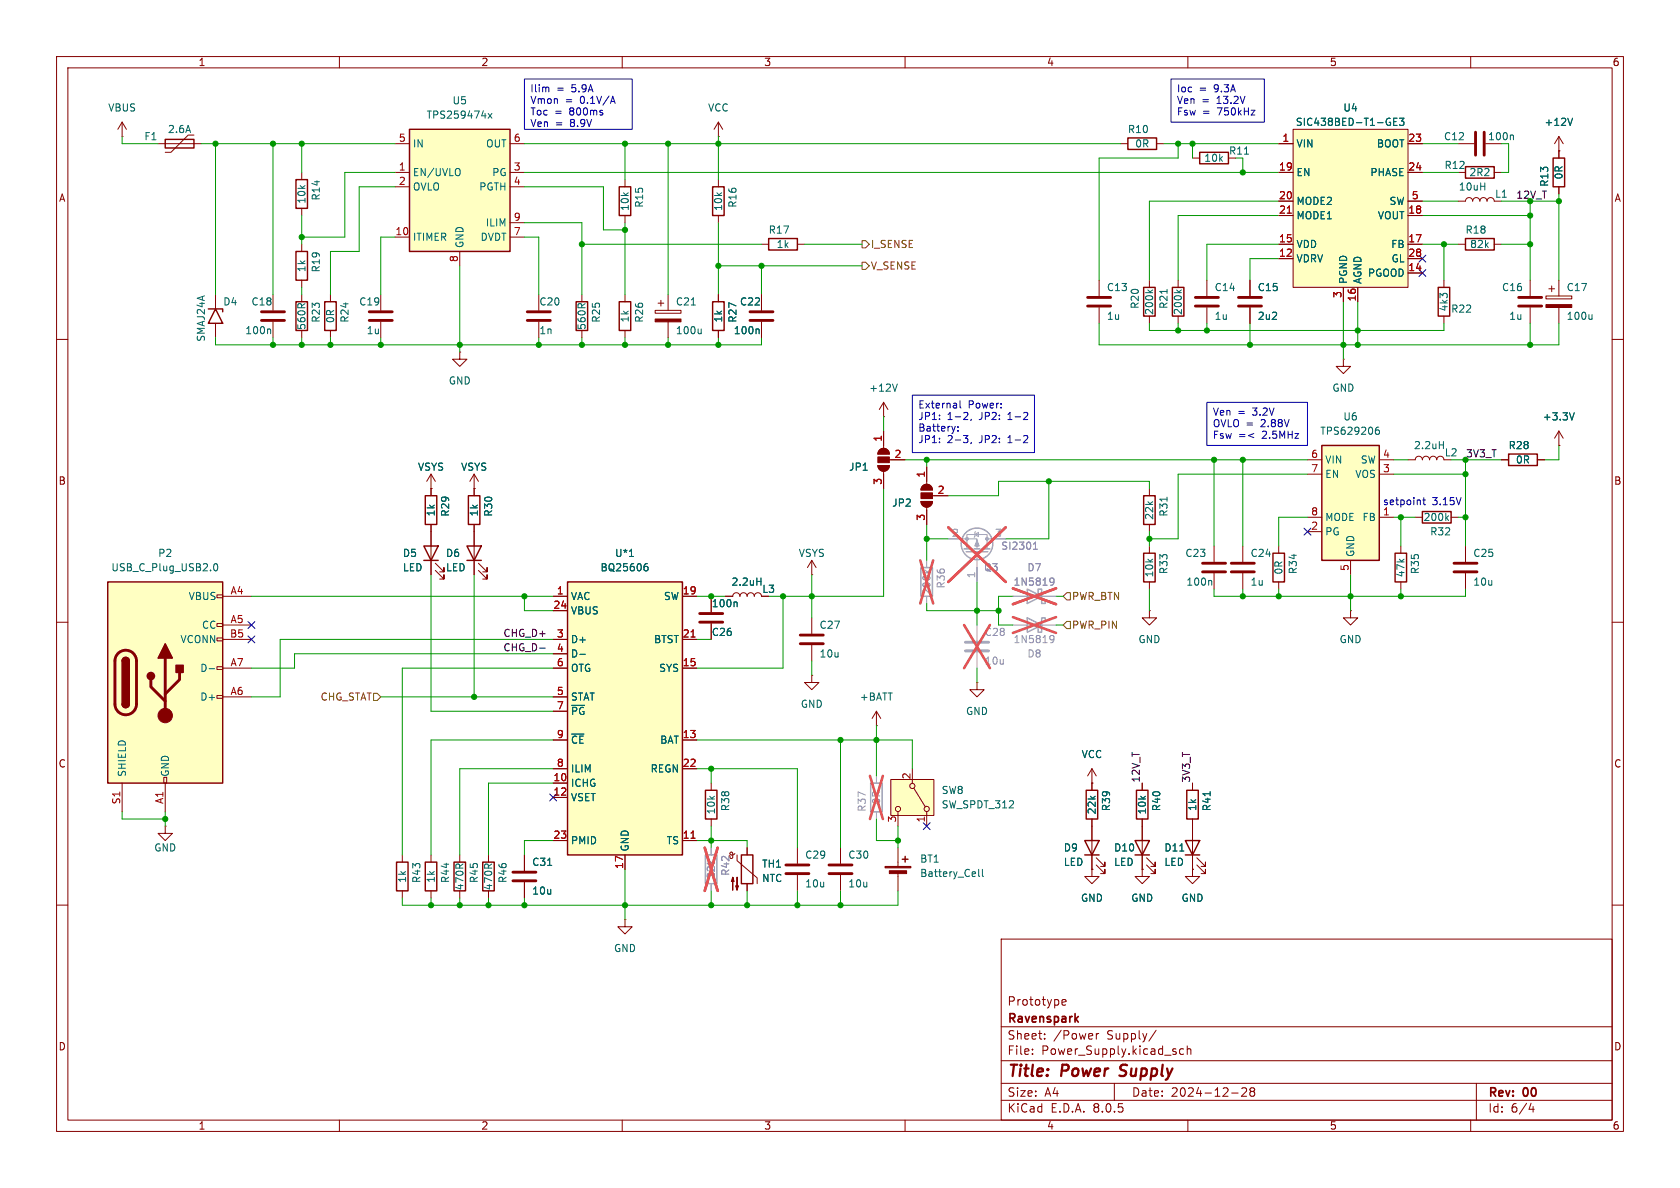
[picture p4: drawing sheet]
<svg xmlns="http://www.w3.org/2000/svg" width="297mm" height="210mm" viewBox="0 0 297 210" stroke-linecap="round" stroke-linejoin="round" font-family="sans-serif">
<g fill="none" stroke="#840000" stroke-width=".18">
<path d="M10 10h277v190h-277zM12 12h273v186h-273zM60 10v2M110 10v2M160 10v2M210 10v2M260 10v2M53.3 30.5v1.3M53.3 36.8v1.3M10 60h2M48.3 52.1v2.8M48.3 56.9v2.8"/>
<path d="M53.3 52.1v1.2M53.3 58.4v1.3M285 60h2M10 110h2M285 110h2M125.7 138.4v1.3M10 160h2M125.7 144.8v1.3M285 160h2M177 166h108v32h-108zM187.7 177.2l.8-.1-.1-.3-.4-.1-.3 .2 .1 .7h.6M60 198v2"/>
<path d="M110 198v2M160 198v2M177 194.5h108M177 191.5h108M177 187.5h108M177 181.5h108M182.5 186.3v.1M182.5 185.5v.1M184.7 183.6v.1M184.7 182.8v.1M193.8 182.7v1M194.2 182.7l-.2 .1-.2 .2"/>
<path d="M197 191.5v3M204.4 182.1l-1.3 2M209.2 185.5l-.4-.1-.3 .3v.4l.2 .2h.5M209.9 185.5l.2-.1 .4 .1v.9M209.9 184.9v1.5M210 198v2M217.7 193.2h1.2M219.5 192.4l.6-.1 .2 .1 .1 .3-.9 1.1h.9M221.2 192.9l-.2-.2 .2-.4 .5 .1 .1 .2-.3 .3M221.2 192.9l-.2 .3v.3l.2 .3 .5-.1 .1-.2-.1-.4-.2-.2M221.2 192.9h.3M260 198v2"/>
<path d="M261 191.5v6.5M270.7 195l-.4 1.1h.9M271 195.6v1"/>
</g>
<path d="M197.9 190.1l.3 .1M198.2 188.4l-.1 .4v.2" fill="none" stroke="#840000" stroke-width=".4"/>
<path d="M190.6 179.7l-.5 .6M190.2 180.1l.4 .6" fill="none" stroke="#840000" stroke-width=".3"/>
<path d="M52.3 31.8h2.1v5h-2.1zM52.3 53.3h2.1v5.1h-2.1zM124.7 139.7h2v5.1h-2z" fill="none" stroke="#840000" stroke-width=".25"/>
<path d="M46.2 55.1h4.1M46.2 56.6h4.1" fill="none" stroke="#840000" stroke-width=".51"/>
<path d="M47.7 58.2l.1 .1v.7" fill="none" stroke="#006464" stroke-width=".18"/>
<path d="M228.6 22.9h20.3v27.9h-20.3z" fill="#ffffc2"/>
<g fill="none" stroke="#840000" stroke-width=".18">
<path d="M210.8 27.9h1.3M226.1 25.4h2.5M226.1 38.1h2.5M226.1 30.5h2.5M226.1 35.6h2.5M228.6 22.9h20.3v27.9h-20.3zM248.9 25.4h2.6M248.9 38.1h2.6M248.9 30.5h2.6M248.9 35.6h2.6M226.1 45.7h2.5M226.1 43.2h2.5"/>
<path d="M237.5 50.8v2.5M240 50.8v2.5M248.9 45.7h2.6M248.9 48.3h2.6M248.9 43.2h2.6M257.8 43.2h1.3M264.2 43.2h1.2M143.5 99.1l-.8 1.2M143.5 99.1v2.5M143.5 99.1l.8 1.2M143.5 101.6h.1"/>
</g>
<path d="M227.6 37.7h.7" fill="none" stroke="#a90000" stroke-width=".18"/>
<path d="M220 27.2h.7M246.4 21.5h.4M247 20.9h-.6v1.3h.6M247.4 20.9h.8l-.4 .5 .3 .1v.5l-.1 .2-.6-.2" fill="none" stroke="#006464" stroke-width=".18"/>
<path d="M212.1 26.9h5.1v2.1h-5.1zM259.1 42.2h5.1v2h-5.1z" fill="none" stroke="#840000" stroke-width=".25"/>
<path d="M233.7 78.7h10.1v20.4h-10.1z" fill="#ffffc2"/>
<path d="M233.7 78.7h10.1v20.4h-10.1zM251.5 90.4h5v2.1h-5z" fill="none" stroke="#840000" stroke-width=".25"/>
<g fill="none" stroke="#840000" stroke-width=".18">
<path d="M270.5 49.5v2.8M270.5 54.4v2.8M273.3 52.3h4.6v.5h-4.6zM273.8 51.1h1M274.3 50.5v1.1M275.6 49.5v2.8M275.6 54.4v2.8M231.1 91.4h2.6M231.1 94h2.6M231.1 83.8h2.6M231.1 81.3h2.6M238.8 99.1v2.5"/>
<path d="M243.8 91.4h2.6M243.8 83.8h2.6M243.8 81.3h2.6M250.2 91.4h1.3M256.5 91.4h1.3"/>
</g>
<path d="M281.4 55.6v.9M281.4 56.3l-.1 .2M243.1 76.2l.3-.2 .3 .1 .2 .1v.3l-.3 .3-.3-.1-.2-.2M243.7 75.5l-.3 .1-.3 .5M255.7 91.5l.4 .5M256.1 91.2l-.5 .5" fill="none" stroke="#006464" stroke-width=".18"/>
<path d="M268.5 54.1h4M268.5 52.6h4" fill="none" stroke="#840000" stroke-width=".51"/>
<path d="M273.3 53.8h4.6v.6h-4.6z" fill="#840000" stroke="#840000" stroke-width=".18"/>
<path d="M72.4 22.9h17.8v21.6h-17.8z" fill="#ffffc2"/>
<path d="M72.4 22.9h17.8v21.6h-17.8zM259.1 29.5h5.1v2h-5.1zM274.6 27.9h2v5.1h-2zM52.3 44.5h2.1v5h-2.1zM254.3 50.8h2v5.1h-2zM202.2 87.6h2v5.1h-2zM202.2 97.8h2v5.1h-2zM225 97.8h2.1v5.1h-2.1zM266.7 80.3h5.1v2h-5.1z" fill="none" stroke="#840000" stroke-width=".25"/>
<g fill="none" stroke="#840000" stroke-width=".18">
<path d="M69.8 30.5h2.6M69.8 33h2.6M69.8 25.4h2.6M90.2 30.5h2.5M90.2 33h2.5M90.2 25.4h2.5M90.2 39.4h2.5M257.8 35.6h1.3a.64 .64 0 0 1 .6-.7 .64 .64 0 0 1 .6 .7 .64 .64 0 0 1 .7-.7 .64 .64 0 0 1 .6 .7 .64 .64 0 0 1 .7-.7 .64 .64 0 0 1 .6 .7 .64 .64 0 0 1 .6-.7 .64 .64 0 0 1 .7 .7M257.8 30.5h1.3M257.8 25.4h2.8M264.2 30.5h1.2M275.6 26.7h.1"/>
<path d="M275.6 24.1v3.8M275.6 33v1.3M275.6 24.1l-.8 1.3M275.6 24.1l.8 1.3M53.3 43.2v1.3M53.3 49.5v1.3M69.8 41.9h2.6M81.3 44.5v2.5M90.2 41.9h2.5M255.3 49.5v1.3M255.3 55.9v1.3M81.3 62.2v1.3h1.2l-1.2 1.3-1.3-1.3h1.3"/>
<path d="M81.3 62.2h.1M275.6 78.7h.1M275.6 76.2v2.5M275.6 76.2l-.8 1.3M275.6 76.2l.8 1.3M203.2 86.4v1.2M203.2 92.7v1.3M203.2 96.5v1.3M214.6 96.5v2.8M219.7 96.5v2.8M226.1 96.5v1.3M248.9 81.3h1.3a.64 .64 0 0 1 .6-.7 .64 .64 0 0 1 .7 .7 .64 .64 0 0 1 .6-.7 .64 .64 0 0 1 .6 .7 .64 .64 0 0 1 .7-.7 .64 .64 0 0 1 .6 .7 .64 .64 0 0 1 .6-.7 .64 .64 0 0 1 .7 .7"/>
<path d="M265.4 81.3h1.3M271.8 81.3h1.2M125.7 105.4v2.8M125.7 110.2v2.8M128.3 105.4h1.2a.64 .64 0 0 1 .7-.6 .64 .64 0 0 1 .6 .6 .64 .64 0 0 1 .6-.6 .64 .64 0 0 1 .7 .6 .64 .64 0 0 1 .6-.6 .64 .64 0 0 1 .6 .6 .64 .64 0 0 1 .7-.6 .64 .64 0 0 1 .6 .6M203.2 102.9v1.2M214.6 101.3v2.8M219.7 101.3v2.8M226.1 102.9v1.2"/>
</g>
<g fill="none" stroke="#006464" stroke-width=".18">
<path d="M81.2 29.9a.9 .9 0 0 1 0 1.1M86.3 20.1l.7 .8M87 20.1l-.7 .8M267.4 23.9l.2 .1v.7M278 20.9l-.4 1.3M254.5 78.7h.7M255.2 78v1.3M278.3 73l-.4 1.2M206.3 87.9v.7M130.1 106.4l.2 .2v.7M133.8 102.8h.7M134.5 102.2v1.2"/>
<path d="M214 102.6l.2 .2v.6"/>
</g>
<path d="M260.9 23.4v4M262.4 23.4v4M212.6 99.6h4.1M217.7 99.6h4M123.7 110h4.1M123.7 108.5h4.1M212.6 101.1h4.1M217.7 101.1h4" fill="none" stroke="#840000" stroke-width=".51"/>
<path d="M19 102.9h20.4v35.5h-20.4z" fill="#ffffc2"/>
<g fill="none" stroke="#840000" stroke-width=".18">
<path d="M21.6 24.1h.1M21.6 21.6v2.5M21.6 21.6l-.8 1.3M21.6 21.6l.8 1.3M27.9 25.4h7.7M34.3 23.9h-1l-3.1 3h-1M127 24.1h.1M127 21.6l-.8 1.3M127 21.6v2.5M127 21.6l.8 1.3M198.1 25.4h1.3M204.5 25.4h1.2"/>
<path d="M38.1 52.1v2.5M38.1 57.2v2.5M58.4 52.1v1.2M58.4 58.4v1.3M67.3 52.1v2.8M67.3 56.9v2.8M203.2 49.5v1.3M203.2 55.9v1.3M208.3 49.5v1.3M208.3 55.9v1.3M213.4 49.5v2.8M213.4 54.4v2.8"/>
<path d="M221 49.5v2.8M221 54.4v2.8M237.5 63.5v1.3h1.3l-1.3 1.2-1.3-1.2h1.3M237.5 63.5h.1M76.2 94v7.6M77 99.6l1.5 1.5v-.8v.8h-.8M247.6 96.5v1.3M259.1 96.5v2.8M38.4 117.9h1v.5h-1zM38.4 112.8h1v.5h-1zM38.4 110.2h1v.5h-1zM38.4 105.2h1v.5h-1z"/>
<path d="M39.4 105.4h5M39.4 110.5h5M39.4 118.1h5M39.4 113h5M77 100.8l1.5 1.6v-.8v.8h-.8M143.5 119.4v1.3h1.3l-1.3 1.2-1.3-1.2h1.3M143.5 119.4h.1M143.5 109.2v2.8M143.5 114v2.8M247.6 102.9v1.2M259.1 101.3v2.8M21.6 138.4v5.1"/>
<path d="M29 137.4h.5v1h-.5zM29.2 138.4v5.1M38.4 122.9h1v.5h-1zM39.4 123.2h5M29.2 146.1v1.2h-1.3l1.3 1.3 1.3-1.3h-1.3M29.2 146.1h.1M71.1 151.1v1.3M71.1 157.5v1.3M76.2 151.1v1.3M76.2 157.5v1.3M81.3 151.1v1.3M81.3 157.5v1.3"/>
<path d="M86.4 151.1v1.3M86.4 157.5v1.3M92.7 151.1v2.8M92.7 156v2.8M110.5 162.6v1.2h1.3l-1.3 1.3-1.3-1.3h1.3M110.5 162.6h.1"/>
</g>
<g fill="none" stroke="#840000" stroke-width=".25">
<path d="M29.2 24.6h5.1v1.6h-5.1zM199.4 24.4h5.1v2h-5.1zM36.8 54.6h2.6v.5M38.1 54.6l1.3 2.6h-2.6zM57.4 53.3h2v5.1h-2zM202.2 50.8h2v5.1h-2zM207.3 50.8h2v5.1h-2zM74.9 96.5h2.6l-1.3 2.6zM74.9 99.1h2.6M246.6 97.8h2.1v5.1h-2.1zM19 102.9h20.4v35.5h-20.4zM21.6 116.8a.64 .64 0 0 1 .6-.6 .64 .64 0 0 1 .7 .6"/>
<path d="M21.6 124.5a.64 .64 0 0 0 .6 .6 .64 .64 0 0 0 .7-.6M70.1 152.4h2v5.1h-2zM75.2 152.4h2v5.1h-2zM80.3 152.4h2v5.1h-2zM85.3 152.4h2.1v5.1h-2.1z"/>
</g>
<g fill="none" stroke="#840000" stroke-width=".51">
<path d="M65.3 55.1h4M65.3 56.6h4M211.3 54.1h4.1M211.3 52.6h4.1M218.9 54.1h4.1M218.9 52.6h4.1M257 99.6h4.1M20.9 115.5a1.9 1.9 0 0 1 2-.4 1.9 1.9 0 0 1 1.2 1.7v7.7a1.91 1.91 0 0 1-1.9 1.9 1.91 1.91 0 0 1-1.9-1.9v-7.8l.2-.6zM29.2 116.3v10.2M31.7 118.9v1.2l-2.5 2.6M141.5 113.8h4M141.5 112.3h4"/>
<path d="M257 101.1h4.1M26.7 120.1v1.3l2.5 2.6M90.7 155.7h4M90.7 154.2h4"/>
</g>
<g fill="#840000" stroke="#840000" stroke-width=".25">
<path d="M21.6 124.5h1.3a.64 .64 0 0 1-.7 .6 .64 .64 0 0 1-.6-.6z"/>
<path d="M21.6 116.8h1.3v7.7h-1.3z"/>
<path d="M21.8 116.4a.64 .64 0 0 1 .7-.1 .64 .64 0 0 1 .4 .5h-1.3z"/>
<path d="M29.2 113.8l1.3 2.5h-2.6z"/>
<path d="M31.1 117.6h1.3v1.3h-1.3z"/>
<circle cx="26.7" cy="119.5" r=".63"/>
</g>
<circle cx="29.2" cy="126.5" r="1.27" fill="#840000" stroke="#840000" stroke-width=".18"/>
<path d="M202.9 51.3l.5 .4M203.8 51.3l-.5 .3M206.3 51.2v.7M208 51.3l.5 .4M208.9 51.3l-.5 .3M37.9 99.7l.2-.1a.68 .68 0 0 1 .4 .7 .68 .68 0 0 1-.4 .6 .84 .84 0 0 1-.2-1.2zM37 118.2h1M96.8 153h.7" fill="none" stroke="#006464" stroke-width=".18"/>
<path d="M100.3 102.9h20.3v48.2h-20.3z" fill="#ffffc2"/>
<g fill="none" stroke="#840000" stroke-width=".25">
<path d="M109.5 33h2v5.1h-2zM126 33h2v5.1h-2zM101.9 53.3h2v5.1h-2zM109.5 53.3h2v5.1h-2zM126 53.3h2v5.1h-2zM135.9 42.2h5.1v2h-5.1zM75.2 87.6h2v5.1h-2zM82.5 96.5h2.6l-1.3 2.6zM82.5 99.1h2.6M82.8 87.6h2v5.1h-2zM100.3 102.9h20.3v48.2h-20.3zM192 139.7h2.1v5.1h-2.1z"/>
<path d="M200.9 139.7h2v5.1h-2zM209.8 139.7h2v5.1h-2zM159.5 151.9h1M160 151.4v1M191.8 148.6h2.5l-1.3 2.5zM191.8 151.1h2.5M200.7 148.6h2.5l-1.3 2.5zM200.7 151.1h2.5M209.5 148.6h2.6l-1.3 2.5zM209.5 151.1h2.6"/>
</g>
<g fill="none" stroke="#840000" stroke-width=".18">
<path d="M110.5 31.8v1.2M110.5 38.1v1.3M127 31.8v1.2M127 38.1v1.3M95.2 52.1v2.8M95.2 56.9v2.8M102.9 52.1v1.2M102.9 58.4v1.3M110.5 52.1v1.2M110.5 58.4v1.3M115.8 54.9h4.6v.5h-4.6zM116.3 53.6h1"/>
<path d="M116.8 53.1v1M118.1 52.1v2.8M118.1 56.9v2.8M127 52.1v1.2M127 58.4v1.3M134.6 52.1v2.8M134.6 56.9v2.8M134.6 43.2h1.3M141 43.2h1.2M194.3 49.5v2.8M194.3 54.4v2.8M155.5 79.6a1.02 1.02 0 0 1 1.1-.3 1.02 1.02 0 0 1 .6 1h-2z"/>
<path d="M156.2 73.7h.1M156.2 71.1l-.8 1.3M156.2 71.1v2.6M156.2 76.2v3M156.2 71.1l.8 1.3M76.2 86.4h.1M76.2 83.8v3.8M76.2 92.7v1.3M76.2 83.8l-.8 1.3M76.2 83.8l.8 1.3M83.8 86.4h.1M83.8 83.8l-.7 1.3"/>
<path d="M83.8 83.8v3.8M83.8 92.7v8.9M83.8 83.8l.8 1.3M84.6 99.6l1.5 1.5v-.8v.8h-.8M155.2 82.3h2a1.02 1.02 0 0 1-1 1 1.02 1.02 0 0 1-1-1zM156.2 83.3v3.1M157.2 81.3h2.8M162.8 88.6h2a1.02 1.02 0 0 1-1 1.1 1.02 1.02 0 0 1-1-1.1zM163.1 85.9a1.02 1.02 0 0 1 1.1-.2 1.02 1.02 0 0 1 .6 .9h-2zM163.8 82.6v3M163.8 89.7v3M164.8 87.6h2.8"/>
<path d="M84.6 100.8l1.5 1.6v-.8v.8h-.8M97.8 105.4h2.5M97.8 118.1h2.5M97.8 113h2.5M97.8 108h2.5M97.8 115.6h2.5M120.6 105.4h2.6M120.6 118.1h2.6M120.6 113h2.6M203.2 108v1.2h1.3l-1.3 1.3-1.3-1.3h1.3M203.2 108h.1M238.8 108v1.2h1.2l-1.2 1.3-1.3-1.3h1.3"/>
<path d="M238.8 108h.1M97.8 138.4h2.5M97.8 130.8h2.5M97.8 135.9h2.5M97.8 123.2h2.5M97.8 125.7h2.5M120.6 130.8h2.6M120.6 135.9h2.6M154.9 128.3h.1M154.9 125.7l-.7 1.3M154.9 125.7v2.6M154.9 125.7l.8 1.3"/>
<path d="M172.7 120.7v1.2h1.3l-1.3 1.3-1.3-1.3h1.3M172.7 120.7h.1M193 138.4h.1M193 135.9v3.8M193 135.9l-.7 1.3M193 135.9l.8 1.3M201.9 138.4v1.3M210.8 138.4v1.3M97.8 148.6h2.5M97.8 141h2.5M110.5 151.1v2.6M120.6 148.6h2.6"/>
<path d="M158.7 149.9v3.3M158.7 154.2v3.3M193 153.7v1.2h1.3l-1.3 1.3-1.2-1.3h1.2M193 153.7h.1M193 144.8v8.9M193.8 152.9l1.5 1.5v-.7v.7h-.7M193.8 151.6l1.5 1.6v-.8v.8h-.7M201.9 153.7v1.2h1.3l-1.3 1.3-1.2-1.3h1.2M201.9 153.7h.1M201.9 144.8v8.9M202.7 152.9l1.5 1.5v-.7v.7h-.7M202.7 151.6l1.5 1.6v-.8v.8h-.7"/>
<path d="M210.8 153.7v1.2h1.3l-1.3 1.3-1.3-1.3h1.3M210.8 153.7h.1M210.8 144.8v8.9M211.6 152.9l1.5 1.5v-.7v.7h-.8M211.6 151.6l1.5 1.6v-.8v.8h-.8"/>
</g>
<path d="M122.2 112.6h.7M122.2 148.2h.7" fill="none" stroke="#a90000" stroke-width=".18"/>
<g fill="none" stroke="#006464" stroke-width=".18">
<path d="M122.2 53.9h.7M124 58.2v.8M124 58.9l-.2 .1M134 58.2l.2 .1v.7M158.6 67.9l-.4 1.3M111.3 98.4h.7M114.5 99.6l-.4 .1M102.5 115.7h1M114.1 100.1l.4 .1 .1 .2-.1 .4-.4 .1M213.9 140v.7M173 153.7v1.1l.2 .1M173.7 153.7v1.1l.2 .1"/>
<path d="M208.6 150.4h.7"/>
</g>
<path d="M93.2 55.1h4.1M93.2 56.6h4.1M132.6 55.1h4.1M132.6 56.6h4.1M192.3 54.1h4M192.3 52.6h4" fill="none" stroke="#840000" stroke-width=".51"/>
<g fill="#840000" stroke="#840000" stroke-width=".18">
<path d="M115.8 56.4h4.6v.5h-4.6z"/>
<path d="M155.5 79.6a1.02 1.02 0 0 1 1.1-.3 1.02 1.02 0 0 1 .6 1h-2z"/>
<path d="M155.2 80.8h2v1h-2z"/>
<path d="M155.2 82.3h2a1.02 1.02 0 0 1-1 1 1.02 1.02 0 0 1-1-1z"/>
<path d="M163.1 85.9a1.02 1.02 0 0 1 1.1-.2 1.02 1.02 0 0 1 .6 .9h-2z"/>
<path d="M162.8 87.1h2v1h-2z"/>
<path d="M162.8 88.6h2a1.02 1.02 0 0 1-1 1.1 1.02 1.02 0 0 1-1-1.1z"/>
<path d="M156.5 153.2h4.5v.2h-4.5z"/>
<path d="M157.2 153.9h3.1v.5h-3.1z"/>
</g>
<path d="M163.8 99.1v1.2M167.6 95.3h5.1v1.7M170.9 97v-2.5h3.6v2.5M172.3 94.5l.7-.4v.8zM172.5 94l-.2 .1v.8l-.1 .1M172.7 97.5v5.4M174.5 95.3h3.3M163.8 105.4v1.3M172.7 110.5v2.8M172.7 115.3v2.8M179.1 105.4h7.6M179.1 110.5h7.6" fill="none" stroke="#a1a1a1" stroke-width=".18"/>
<g fill="none" stroke="#a1a1a1" stroke-width=".25">
<path d="M170.4 97h1M170.8 97.5h3.8M172.2 97h1M174 97h1M162.8 100.3h2v5.1h-2zM181.6 104.1l2.5 1.3-2.5 1.3zM181.6 109.2l2.5 1.3-2.5 1.3zM183.5 104.8v-.7h.6v2.6h.7v-.7M184.8 109.9v-.7h-.7v2.6h-.6v-.7"/>
<circle cx="172.7" cy="96.1" r="2.79"/>
</g>
<g fill="#a1a1a1" stroke="#a1a1a1" stroke-width=".18">
<path d="M172.7 95.5l.4 1h-.8z"/>
<circle cx="170.9" cy="95.2" r=".25"/>
<circle cx="174.5" cy="95.2" r=".25"/>
</g>
<path d="M182.7 97.1h.7M182.7 96.2l.4-.4v1.3M163.6 100.8l.4 .5M164.4 100.8l-.5 .3M185.7 102.2h.4l.2 .1a.84 .84 0 0 1-.3 1.1h-.3M185.7 112.4l.4-.1 .2 .2a.84 .84 0 0 1-.3 1.1h-.3M186.3 102.7l-.2 .3-.4-.1M186.3 112.9l-.2 .2h-.4" fill="none" stroke="#989898" stroke-width=".18"/>
<path d="M162.7 99.1l2.3 7.6M165 99.1l-2.3 7.6M167.6 93.2l10.2 9.7M177.8 93.2l-10.2 9.7M170.4 110.5l4.6 7.6M175 110.5l-4.6 7.6M179.1 104l7.6 2.8M179.1 109.1l7.6 2.8M186.7 104l-7.6 2.8M186.7 109.1l-7.6 2.8" fill="none" stroke="#e65255" stroke-width=".46"/>
<path d="M170.7 115.1h4.1M170.7 113.5h4.1" fill="none" stroke="#a1a1a1" stroke-width=".51"/>
<path d="M157.5 137.8h7.6v6.3h-7.6z" fill="#ffffc2"/>
<g fill="none" stroke="#840000" stroke-width=".18">
<path d="M226.1 25.4h2.5M226.1 38.1h2.5M226.1 30.5h2.5M226.1 35.6h2.5M248.9 25.4h2.6M248.9 38.1h2.6M248.9 30.5h2.6M248.9 35.6h2.6M275.6 26.7h.1M275.6 26.7v1.2M275.6 33v1.3M127 52.1v1.2"/>
<path d="M127 58.4v1.3M134.6 52.1v2.8M134.6 56.9v2.8M221 49.5v2.8M221 54.4v2.8M226.1 45.7h2.5M226.1 43.2h2.5M237.5 50.8v2.5M240 50.8v2.5M248.9 45.7h2.6M248.9 48.3h2.6M248.9 43.2h2.6"/>
<path d="M156.2 76.2v2.5M275.6 78.7h.1M76.2 86.4h.1M76.2 86.4v1.2M76.2 92.7v3.8M76.2 99.1v2.5M83.8 86.4h.1M83.8 86.4v1.2M83.8 92.7v3.8M83.8 99.1v2.5M156.2 83.8v2.6M157.5 81.3h2.5"/>
<path d="M163.8 82.6v2.5M163.8 90.2v2.5M165.1 87.6h2.5M265.4 81.3h1.3M271.8 81.3h1.2M97.8 105.4h2.5M97.8 118.1h2.5M97.8 113h2.5M97.8 108h2.5M97.8 115.6h2.5M120.6 105.4h2.6M120.6 118.1h2.6"/>
<path d="M120.6 113h2.6M125.7 105.4v2.8M125.7 110.2v2.8M128.3 105.4h1.2M97.8 138.4h2.5M97.8 130.8h2.5M97.8 135.9h2.5M97.8 123.2h2.5M97.8 125.7h2.5M120.6 130.8h2.6M120.6 135.9h2.6M157.5 137.8h7.6v6.3h-7.6z"/>
<path d="M161.3 135.9v2.5M161.5 139.3l2.1 3.3M193 138.4h.1M193 138.4v1.3M201.9 138.4v1.3M210.8 138.4v1.3M92.7 151.1v2.8M92.7 156v2.8M97.8 148.6h2.5M97.8 141h2.5M110.5 151.1v2.6M120.6 148.6h2.6"/>
<path d="M129.3 151.1l-.3-.2 .3-.3 .2 .2v.7M129.9 150.9l-.3 .2h-.3M130.3 151.1v1l3.6 3.1v1M132.1 149.9v1.2M132.1 156.2v1.3M141 149.9v2.8M141 154.7v2.8M148.6 149.9v2.8M148.6 154.7v2.8M158.7 143.5v2.6M163.8 143.5v2.6M193 153.7h.1"/>
<path d="M193 144.8v3.8M193 151.1v2.6M201.9 153.7h.1M201.9 144.8v3.8M201.9 151.1v2.6M210.8 153.7h.1M210.8 144.8v3.8M210.8 151.1v2.6"/>
<circle cx="161.3" cy="138.9" r=".46"/>
<circle cx="158.7" cy="143" r=".46"/>
<circle cx="163.8" cy="143" r=".46"/>
</g>
<path d="M153.9 138.4h2.1v5.1h-2.1zM124.7 151.1h2v5.1h-2z" fill="none" stroke="#a1a1a1" stroke-width=".25"/>
<path d="M167.6 95.3h2.6M175.3 95.3h2.5M172.7 100.3v2.6M179.1 105.4h2.5M184.1 105.4h2.6M154.9 137.2v1.2M125.7 149.9v1.2M125.7 156.2v1.3M154.9 143.5v1.3" fill="none" stroke="#a1a1a1" stroke-width=".18"/>
<path d="M167.6 93.2l10.2 9.7M177.8 93.2l-10.2 9.7M179.1 104l7.6 2.8M186.7 104l-7.6 2.8M153.8 137.2l2.3 7.6M156.1 137.2l-2.3 7.6M124.6 149.9l2.3 7.6M126.9 149.9l-2.3 7.6" fill="none" stroke="#e65255" stroke-width=".46"/>
<path d="M138.9 154.4h4.1M138.9 152.9h4.1M146.6 154.4h4M146.6 152.9h4" fill="none" stroke="#840000" stroke-width=".51"/>
<path d="M131.1 151.1h2v5.1h-2z" fill="none" stroke="#840000" stroke-width=".25"/>
<g fill="#840000" stroke="#840000" stroke-width=".18">
<path d="M129.5 155.1l.3 .7h-.5l.2-.7v2.3z"/>
<path d="M130.3 155.1v2.3l-.3-.8h.6l-.3 .8z"/>
</g>
<path d="M152.4 46.4h.6l.7 .6-.7 .6h-.6zM152.4 42.5h.6l.7 .7-.7 .6h-.6zM188.6 104.8h.6v1.2h-.6l-.6-.6zM188.6 109.9h.6v1.2h-.6l-.6-.6zM66 122.6h.7l.6 .6-.6 .6h-.7z" fill="none" stroke="#725600" stroke-width=".18"/>
<path d="M95.4 114.6h1" fill="none" stroke="#0f0f0f" stroke-width=".18"/>
<g fill="none" stroke="#0000c2" stroke-width=".18">
<path d="M92.7 14h19.1v8.9h-19.1zM96.8 15.4l.2 .2v.6M108 17.9h.6M108.3 17l.5 1.3M207 14h16.5v7.6h-16.5zM161.3 69.9h21.6v10.1h-21.6zM168.9 75.4l-.3 .8M169.4 76.1v.1M169.4 75.4v.1M169.7 70.9v1l.2 .2M170.3 77h.8l-.4 .5M170.9 77.5l.2 .2v.3l-.2 .3"/>
<path d="M171.1 73.1v.3l-.8 .8h.8M171.7 74.1l-.1 .3M171.7 78.2l-.1 .2M181.5 72.9l.2 .2-.1 .3-.7 .8h.8M181.5 77l.2 .2-.1 .3-.7 .8h.8M213.4 71.1h17.7v7.6h-17.7zM221.7 76.6l-1 .4 1 .4M251.5 88.4h.5M251.7 88v1l.3 .2"/>
</g>
<g fill="none" stroke="#009600" stroke-width=".18">
<path d="M21.6 24.1v1.3h6.3M35.6 25.4h34.2M38.1 25.4v26.7M48.3 25.4v26.7M53.3 25.4v5.1M53.3 38.1v5.1M69.8 33h-6.3v11.5h-5.1v7.6M69.8 30.5h-8.8v11.4h-7.7M92.7 25.4h105.4M92.7 33h14v7.6h3.8M92.7 39.4h10.2v12.7M92.7 30.5h133.4"/>
<path d="M110.5 25.4v6.4M110.5 39.4v12.7M118.1 25.4v26.7M127 24.1v7.7M127 39.4v12.7M205.7 25.4h20.4M208.3 25.4v2.5h-14v21.6M210.8 25.4v2.5M219.7 27.9v2.6M226.1 35.6h-22.9v13.9M226.1 38.1h-17.8v11.4M251.5 35.6h6.3"/>
<path d="M251.5 25.4h6.3M251.5 30.5h6.3M251.5 38.1h19M265.4 35.6h10.2M266.7 25.4v5.1h-1.3M270.5 35.6v13.9M275.6 34.3v15.2M38.1 59.7v1.3h96.5v-1.3M48.3 59.7v1.3M53.3 50.8v1.3M53.3 59.7v1.3M58.4 59.7v1.3"/>
<path d="M67.3 59.7v1.3M69.8 41.9h-2.5v10.2M81.3 47v15.2M92.7 41.9h2.5v10.2M95.2 59.7v1.3M102.9 59.7v1.3M102.9 43.2h31.7M110.5 59.7v1.3M118.1 59.7v1.3M127 59.7v1.3M127 47h25.4M134.6 47v5.1"/>
<path d="M142.2 43.2h10.2M194.3 57.2v3.8h81.3v-3.8M203.2 57.2v1.2h52.1v-1.2M208.3 57.2v1.2M213.4 57.2v1.2M221 57.2v3.8M226.1 45.7h-5.1v3.8M226.1 43.2h-12.7v6.3M237.5 53.3v10.2M240 53.3v7.7M251.5 43.2h6.3M255.3 43.2v6.3"/>
<path d="M265.4 43.2h5.1M270.5 57.2v3.8M156.2 73.7v2.5M275.6 78.7v2.6h-2.6M156.2 86.4v19h-20.3M160 81.3h71.1M163.8 81.3v1.3M163.8 92.7v6.4M163.8 95.3h3.8M185.4 85.1v10.2h-7.6M203.2 86.4v-1.3h-26.7v2.5h-8.9M203.2 94v2.5"/>
<path d="M214.6 81.3v15.2M219.7 81.3v15.2M231.1 83.8h-22.8v11.5h-5.1M231.1 91.4h-5v5.1M246.4 81.3h2.5M246.4 83.8h12.7M246.4 91.4h3.8M247.6 91.4v5.1M256.5 81.3h8.9M257.8 91.4h1.3M259.1 81.3v15.2M44.4 105.4h53.4"/>
<path d="M76.2 101.6v24.1h21.6M83.8 101.6v21.6M92.7 105.4v2.6h5.1M97.8 115.6h-45.7v2.5h-7.7M97.8 118.1h-26.7v33M97.8 113h-48.3v10.2h-5.1M123.2 105.4h5.1M123.2 113h2.5M138.4 105.4v12.7h-15.2M143.5 101.6v7.6M143.5 116.8v2.6M163.8 106.7v1.3h12.7"/>
<path d="M172.7 102.9v7.6M172.7 118.1v2.6M179.1 105.4h-2.6v5.1h2.6M186.7 105.4h1.3M186.7 110.5h1.3M203.2 104.1v3.9M214.6 104.1v1.3h44.5v-1.3M219.7 104.1v1.3M226.1 104.1v1.3M238.8 101.6v6.4M247.6 104.1v1.3M67.3 123.2h30.5"/>
<path d="M97.8 135.9h-16.5v15.2M97.8 130.8h-21.6v20.3M97.8 138.4h-11.4v12.7M123.2 135.9h17.8v14M123.2 130.8h38.1v5.1M125.7 135.9v2.5M148.6 130.8v19.1M154.9 128.3v8.9M21.6 143.5v1.3h7.6M29.2 143.5v2.6M76.2 158.8v1.2M81.3 158.8v1.2"/>
<path d="M86.4 158.8v1.2M92.7 158.8v1.2M97.8 148.6h-5.1v2.5M110.5 153.7v8.9M123.2 148.6h8.9v1.3M125.7 146.1v3.8M125.7 157.5v2.5M132.1 157.5v2.5M141 157.5v2.5M148.6 157.5v2.5M154.9 144.8v3.8h3.8M158.7 146.1v3.8"/>
<path d="M158.7 157.5v2.5h-87.6v-1.2"/>
</g>
<g fill="none" stroke="#000084" stroke-width=".18">
<path d="M250.9 45.1l1.2 1.2M250.9 47.7l1.2 1.2M252.1 45.1l-1.2 1.2M252.1 47.7l-1.2 1.2M230.5 93.4l1.2 1.2M231.7 93.4l-1.2 1.2M43.8 112.4l1.3 1.2M43.8 109.9l1.3 1.2M45.1 112.4l-1.3 1.2M45.1 109.9l-1.3 1.2M97.2 140.4l1.2 1.2M98.4 140.4l-1.2 1.2"/>
<path d="M163.2 145.4l1.2 1.3M164.4 145.4l-1.2 1.3"/>
</g>
<g fill="none" stroke="#006464" stroke-width=".18">
<path d="M246.4 21.5h.4M247 20.9h-.6v1.3h.6M247.4 20.9h.8l-.4 .5 .3 .1v.5l-.1 .2-.6-.2M278 20.9l-.4 1.3M134 58.2l.2 .1v.7M278.3 73l-.4 1.2M111.3 98.4h.7M114.5 99.6l-.4 .1M102.5 115.7h1M114.1 100.1l.4 .1 .1 .2-.1 .4-.4 .1M130.1 106.4l.2 .2v.7M133.8 102.8h.7"/>
<path d="M134.5 102.2v1.2M213.9 140v.7M96.8 153h.7M208.6 150.4h.7"/>
</g>
<path d="M227.6 37.7h.7M122.2 112.6h.7M122.2 148.2h.7" fill="none" stroke="#a90000" stroke-width=".18"/>
<path d="M182.7 97.1h.7M182.7 96.2l.4-.4v1.3M185.7 102.2h.4l.2 .1a.84 .84 0 0 1-.3 1.1h-.3M186.3 102.7l-.2 .3-.4-.1" fill="none" stroke="#989898" stroke-width=".18"/>
<g fill="#009600" stroke="#009600" stroke-width=".18">
<circle cx="219.7" cy="30.5" r=".46"/>
<circle cx="255.3" cy="43.2" r=".46"/>
<circle cx="275.6" cy="35.6" r=".46"/>
<circle cx="208.3" cy="58.4" r=".46"/>
<circle cx="213.4" cy="58.4" r=".46"/>
<circle cx="219.7" cy="81.3" r=".46"/>
<circle cx="214.6" cy="81.3" r=".46"/>
<circle cx="221" cy="61" r=".46"/>
<circle cx="237.5" cy="61" r=".46"/>
<circle cx="240" cy="61" r=".46"/>
<circle cx="240" cy="58.4" r=".46"/>
<circle cx="270.5" cy="38.1" r=".46"/>
<circle cx="270.5" cy="43.2" r=".46"/>
<circle cx="270.5" cy="61" r=".46"/>
<circle cx="247.6" cy="105.4" r=".46"/>
<circle cx="238.8" cy="105.4" r=".46"/>
<circle cx="259.1" cy="91.4" r=".46"/>
<circle cx="259.1" cy="83.8" r=".46"/>
<circle cx="226.1" cy="105.4" r=".46"/>
<circle cx="210.8" cy="25.4" r=".46"/>
<circle cx="208.3" cy="25.4" r=".46"/>
<circle cx="125.7" cy="135.9" r=".46"/>
<circle cx="154.9" cy="130.8" r=".46"/>
<circle cx="125.7" cy="105.4" r=".46"/>
<circle cx="158.7" cy="148.6" r=".46"/>
<circle cx="138.4" cy="105.4" r=".46"/>
<circle cx="143.5" cy="105.4" r=".46"/>
<circle cx="148.6" cy="130.8" r=".46"/>
<circle cx="92.7" cy="105.4" r=".46"/>
<circle cx="29.2" cy="144.8" r=".46"/>
<circle cx="48.3" cy="25.4" r=".46"/>
<circle cx="53.3" cy="25.4" r=".46"/>
<circle cx="81.3" cy="61" r=".46"/>
<circle cx="110.5" cy="25.4" r=".46"/>
<circle cx="125.7" cy="148.6" r=".46"/>
<circle cx="141" cy="160" r=".46"/>
<circle cx="148.6" cy="160" r=".46"/>
<circle cx="125.7" cy="160" r=".46"/>
<circle cx="110.5" cy="160" r=".46"/>
<circle cx="132.1" cy="160" r=".46"/>
<circle cx="53.3" cy="61" r=".46"/>
<circle cx="58.4" cy="61" r=".46"/>
<circle cx="48.3" cy="61" r=".46"/>
<circle cx="53.3" cy="41.9" r=".46"/>
<circle cx="38.1" cy="25.4" r=".46"/>
<circle cx="67.3" cy="61" r=".46"/>
<circle cx="81.3" cy="160" r=".46"/>
<circle cx="76.2" cy="160" r=".46"/>
<circle cx="86.4" cy="160" r=".46"/>
<circle cx="92.7" cy="160" r=".46"/>
<circle cx="83.8" cy="123.2" r=".46"/>
<circle cx="127" cy="25.4" r=".46"/>
<circle cx="118.1" cy="25.4" r=".46"/>
<circle cx="102.9" cy="43.2" r=".46"/>
<circle cx="110.5" cy="40.6" r=".46"/>
<circle cx="134.6" cy="47" r=".46"/>
<circle cx="127" cy="47" r=".46"/>
<circle cx="95.2" cy="61" r=".46"/>
<circle cx="102.9" cy="61" r=".46"/>
<circle cx="110.5" cy="61" r=".46"/>
<circle cx="118.1" cy="61" r=".46"/>
<circle cx="127" cy="61" r=".46"/>
<circle cx="219.7" cy="105.4" r=".46"/>
<circle cx="203.2" cy="95.3" r=".46"/>
<circle cx="247.6" cy="91.4" r=".46"/>
<circle cx="163.8" cy="95.3" r=".46"/>
<circle cx="163.8" cy="81.3" r=".46"/>
<circle cx="185.4" cy="85.1" r=".46"/>
<circle cx="172.7" cy="108" r=".46"/>
<circle cx="176.5" cy="108" r=".46"/>
</g>
<g font-size="2.8" fill="#840000">
<text x="178" y="190.9">Title:</text>
<text x="187.7" y="190.9">Power</text>
<text x="198.8" y="190.9">Supply</text>
</g>
<g font-size="2.1" fill="#840000">
<text x="178" y="178">Prototype</text>
<text x="178" y="184">Sheet:</text>
<text x="178" y="181.2">Ravenspark</text>
<text x="186.2" y="184">/Power</text>
<text x="195.7" y="184">Supply/</text>
<text x="178" y="186.7">File:</text>
<text x="184.1" y="186.7">Power_Supply.kicad_sch</text>
<text x="178" y="196.9">KiCad</text>
<text x="178" y="194.1">Size:</text>
<text x="184.7" y="194.1">A4</text>
<text x="185.7" y="196.9">E.D.A.</text>
<text x="193.3" y="196.9">8.0.5</text>
<text x="200" y="194.1">Date:</text>
<text x="207" y="194.1">2024-12-28</text>
<text x="263" y="194.3">Rev:</text>
<text x="263" y="196.9">Id:</text>
<text x="267.1" y="196.9">6/4</text>
<text x="269.4" y="194.3">00</text>
</g>
<g font-size="1.8" fill="#840000">
<text x="35" y="11.9">1</text>
<text x="85" y="11.9">2</text>
<text x="135" y="11.9">3</text>
<text x="185" y="11.9">4</text>
<text x="235" y="11.9">5</text>
<text x="285" y="11.9">6</text>
<text x="10.3" y="35.9">A</text>
<text x="285.3" y="35.9">A</text>
<text x="10.3" y="85.9">B</text>
<text x="285.3" y="85.9">B</text>
<text x="134.7" y="105">L3</text>
<text x="10.3" y="135.9">C</text>
<text x="285.3" y="135.9">C</text>
<text x="10.3" y="185.9">D</text>
<text x="285.3" y="185.9">D</text>
<text x="35" y="199.9">1</text>
<text x="85" y="199.9">2</text>
<text x="135" y="199.9">3</text>
<text x="185" y="199.9">4</text>
<text x="235" y="199.9">5</text>
<text x="285" y="199.9">6</text>
</g>
<g font-size="1.8" fill="#0000c2">
<text x="93.7" y="16.6">Ilim</text>
<text x="98.4" y="16.6">=</text>
<text x="101.1" y="16.6">5.9A</text>
<text x="208" y="16.6">Ioc</text>
<text x="212" y="16.6">=</text>
<text x="214.7" y="16.6">9.3A</text>
<text x="93.7" y="18.7">Vmon</text>
<text x="93.7" y="20.7">Toc</text>
<text x="93.7" y="22.8">Ven</text>
<text x="98" y="20.7">=</text>
<text x="98.2" y="22.8">=</text>
<text x="99.9" y="18.7">=</text>
<text x="100.8" y="20.7">800ms</text>
<text x="100.9" y="22.8">8.9V</text>
<text x="102.7" y="18.7">0.1V/A</text>
<text x="208" y="18.7">Ven</text>
<text x="208" y="20.7">Fsw</text>
<text x="212.5" y="18.7">=</text>
<text x="212.6" y="20.7">=</text>
<text x="215.2" y="18.7">13.2V</text>
<text x="215.3" y="20.7">750kHz</text>
<text x="162.2" y="72.5">External</text>
<text x="162.2" y="74.6">JP1:</text>
<text x="162.2" y="76.6">Battery:</text>
<text x="167.5" y="74.6">1-2,</text>
<text x="171.2" y="72.5">Power:</text>
<text x="173.2" y="74.6">JP2:</text>
<text x="178.5" y="74.6">1-2</text>
<text x="214.3" y="73.8">Ven</text>
<text x="214.3" y="75.8">OVLO =</text>
<text x="214.3" y="77.9">Fsw</text>
<text x="218.8" y="73.8">=</text>
<text x="218.9" y="77.9">=&lt;</text>
<text x="221.6" y="73.8">3.2V</text>
<text x="223" y="75.8">2.88V</text>
<text x="223.2" y="77.9">2.5MHz</text>
<text x="162.2" y="78.7">JP1:</text>
<text x="167.5" y="78.7">2-3,</text>
<text x="173.2" y="78.7">JP2:</text>
<text x="178.5" y="78.7">1-2</text>
<text x="244.4" y="89.5">setpoint</text>
<text x="253.2" y="89.5">3.15V</text>
</g>
<g font-size="1.8" fill="#006464">
<text x="19" y="19.9">VBUS</text>
<text x="29.6" y="23.7">2.6A</text>
<text x="75.3" y="21.2">TPS259474x</text>
<text x="79.9" y="18.6">U5</text>
<text x="125.1" y="19.9">VCC</text>
<text x="199.3" y="23.7">R10</text>
<text x="229" y="22.5">SIC438BED-T1-GE3</text>
<text x="237.4" y="19.9">U4</text>
<text x="272.9" y="22.5">+12V</text>
<text x="25.4" y="25">F1</text>
<text x="72.9" y="26.3">IN</text>
<text x="85.8" y="26.3">OUT</text>
<text x="200.6" y="26.3">0R</text>
<text x="212.8" y="28.8">10k</text>
<text x="229.1" y="26.3">VIN</text>
<text x="243.3" y="26.3">BOOT</text>
<text x="255.2" y="25">C12</text>
<text x="56.7" y="35.6" transform="rotate(-90 56.7 35.6)">R14</text>
<text x="72.9" y="31.3">EN/UVLO</text>
<text x="72.9" y="33.9">OVLO</text>
<text x="84.6" y="33.9">PGTH</text>
<text x="86.9" y="31.3">PG</text>
<text x="229.1" y="31.3">EN</text>
<text x="242.2" y="31.3">PHASE</text>
<text x="255.3" y="30.1">R12</text>
<text x="257.8" y="33.9">10uH</text>
<text x="259.7" y="31.3">2R2</text>
<text x="264.2" y="35.2">L1</text>
<text x="273.9" y="33.1" transform="rotate(-90 273.9 33.1)">R13</text>
<text x="276.5" y="31.8" transform="rotate(-90 276.5 31.8)">0R</text>
<text x="54.2" y="36.1" transform="rotate(-90 54.2 36.1)">10k</text>
<text x="85.8" y="40.2">ILIM</text>
<text x="111.4" y="37.4" transform="rotate(-90 111.4 37.4)">10k</text>
<text x="113.9" y="36.8" transform="rotate(-90 113.9 36.8)">R15</text>
<text x="127.9" y="37.4" transform="rotate(-90 127.9 37.4)">10k</text>
<text x="130.4" y="36.8" transform="rotate(-90 130.4 36.8)">R16</text>
<text x="135.8" y="41.5">R17</text>
<text x="229.1" y="36.4">MODE2</text>
<text x="229.1" y="39">MODE1</text>
<text x="243.5" y="39">VOUT</text>
<text x="245.5" y="36.4">SW</text>
<text x="259" y="41.5">R18</text>
<text x="72.9" y="42.8">ITIMER</text>
<text x="82.1" y="43.9" transform="rotate(-90 82.1 43.9)">GND</text>
<text x="84.9" y="42.8">DVDT</text>
<text x="137.2" y="44">1k</text>
<text x="229.1" y="46.6">VDRV</text>
<text x="229.1" y="44">VDD</text>
<text x="245.9" y="44">FB</text>
<text x="245.9" y="46.6">GL</text>
<text x="259.8" y="44">82k</text>
<text x="54.2" y="48.2" transform="rotate(-90 54.2 48.2)">1k</text>
<text x="56.7" y="48.3" transform="rotate(-90 56.7 48.3)">R19</text>
<text x="195.6" y="51.7">C13</text>
<text x="214.6" y="51.7">C14</text>
<text x="222.3" y="51.7">C15</text>
<text x="238.4" y="50.3" transform="rotate(-90 238.4 50.3)">PGND</text>
<text x="240.9" y="50.3" transform="rotate(-90 240.9 50.3)">AGND</text>
<text x="241.7" y="49.1">PGOOD</text>
<text x="265.4" y="51.7">C16</text>
<text x="276.9" y="51.7">C17</text>
<text x="39.4" y="54.2">D4</text>
<text x="43.3" y="59.3">100n</text>
<text x="44.4" y="54.2">C18</text>
<text x="54.2" y="58.4" transform="rotate(-90 54.2 58.4)">560R</text>
<text x="56.7" y="57.1" transform="rotate(-90 56.7 57.1)">R23</text>
<text x="59.3" y="57.2" transform="rotate(-90 59.3 57.2)">0R</text>
<text x="61.8" y="57.1" transform="rotate(-90 61.8 57.1)">R24</text>
<text x="63.4" y="54.2">C19</text>
<text x="64.7" y="59.3">1u</text>
<text x="95.3" y="59.3">1n</text>
<text x="95.3" y="54.2">C20</text>
<text x="103.7" y="58.4" transform="rotate(-90 103.7 58.4)">560R</text>
<text x="106.3" y="57.1" transform="rotate(-90 106.3 57.1)">R25</text>
<text x="111.4" y="57.1" transform="rotate(-90 111.4 57.1)">1k</text>
<text x="113.9" y="57.1" transform="rotate(-90 113.9 57.1)">R26</text>
<text x="119.4" y="59.3">100u</text>
<text x="119.4" y="54.2">C21</text>
<text x="127.9" y="57.1" transform="rotate(-90 127.9 57.1)">1k</text>
<text x="129.6" y="59.3">100n</text>
<text x="130.4" y="57.1" transform="rotate(-90 130.4 57.1)">R27</text>
<text x="130.7" y="54.2">C22</text>
<text x="195.6" y="56.7">1u</text>
<text x="201.5" y="54.7" transform="rotate(-90 201.5 54.7)">R20</text>
<text x="204.1" y="55.8" transform="rotate(-90 204.1 55.8)">200k</text>
<text x="206.6" y="54.7" transform="rotate(-90 206.6 54.7)">R21</text>
<text x="209.1" y="55.8" transform="rotate(-90 209.1 55.8)">200k</text>
<text x="214.6" y="56.7">1u</text>
<text x="222.3" y="56.7">2u2</text>
<text x="256.1" y="55.2" transform="rotate(-90 256.1 55.2)">4k3</text>
<text x="256.4" y="55.5">R22</text>
<text x="266.7" y="56.7">1u</text>
<text x="276.9" y="56.7">100u</text>
<text x="36.4" y="60.5" transform="rotate(-90 36.4 60.5)">SMAJ24A</text>
<text x="79.2" y="68.2">GND</text>
<text x="153.6" y="69.4">+12V</text>
<text x="235.5" y="69.4">GND</text>
<text x="233.3" y="77.1">TPS629206</text>
<text x="237.4" y="74.5">U6</text>
<text x="272.6" y="74.5">+3.3V</text>
<text x="73.8" y="83.4">VSYS</text>
<text x="81.4" y="83.4">VSYS</text>
<text x="150" y="83.4">JP1</text>
<text x="234.2" y="82.1">VIN</text>
<text x="240.5" y="82.1">SW</text>
<text x="249.9" y="79.6">2.2uH</text>
<text x="255.3" y="80.9">L2</text>
<text x="266.6" y="79.6">R28</text>
<text x="267.9" y="82.1">0R</text>
<text x="157.6" y="89.8">JP2</text>
<text x="234.2" y="84.7">EN</text>
<text x="239.5" y="84.7">VOS</text>
<text x="77.1" y="91.4" transform="rotate(-90 77.1 91.4)">1k</text>
<text x="79.6" y="91.4" transform="rotate(-90 79.6 91.4)">R29</text>
<text x="84.7" y="91.4" transform="rotate(-90 84.7 91.4)">1k</text>
<text x="87.2" y="91.4" transform="rotate(-90 87.2 91.4)">R30</text>
<text x="204.1" y="92" transform="rotate(-90 204.1 92)">22k</text>
<text x="206.6" y="91.4" transform="rotate(-90 206.6 91.4)">R31</text>
<text x="234.2" y="94.8">PG</text>
<text x="234.2" y="92.3">MODE</text>
<text x="240.8" y="92.3">FB</text>
<text x="251.6" y="92.3">200k</text>
<text x="252.7" y="94.8">R32</text>
<text x="19.6" y="101.2">USB_C_Plug_USB2.0</text>
<text x="27.9" y="98.7">P2</text>
<text x="71.1" y="98.7">D5</text>
<text x="71.1" y="101.2">LED</text>
<text x="78.7" y="98.7">D6</text>
<text x="78.7" y="101.2">LED</text>
<text x="106.1" y="101.2">BQ25606</text>
<text x="108.6" y="98.7">U*1</text>
<text x="141.1" y="98.7">VSYS</text>
<text x="206.6" y="101.6" transform="rotate(-90 206.6 101.6)">R33</text>
<text x="209.5" y="98.7">C23</text>
<text x="221" y="98.7">C24</text>
<text x="226.9" y="101.7" transform="rotate(-90 226.9 101.7)">0R</text>
<text x="229.5" y="101.6" transform="rotate(-90 229.5 101.6)">R34</text>
<text x="239.6" y="98.6" transform="rotate(-90 239.6 98.6)">GND</text>
<text x="251.1" y="101.6" transform="rotate(-90 251.1 101.6)">R35</text>
<text x="260.4" y="98.7">C25</text>
<text x="33.3" y="106.3">VBUS</text>
<text x="100.8" y="106.3">VAC</text>
<text x="117.3" y="106.3">SW</text>
<text x="125.7" y="107.5">100n</text>
<text x="129.2" y="103.7">2.2uH</text>
<text x="204.1" y="102.2" transform="rotate(-90 204.1 102.2)">10k</text>
<text x="209.6" y="103.7">100n</text>
<text x="221" y="103.7">1u</text>
<text x="248.5" y="102.2" transform="rotate(-90 248.5 102.2)">47k</text>
<text x="260.4" y="103.7">10u</text>
<text x="31.8" y="113.9">VCONN</text>
<text x="35.6" y="111.4">CC</text>
<text x="100.8" y="108.8">VBUS</text>
<text x="100.8" y="113.9">D+</text>
<text x="115.5" y="113.9">BTST</text>
<text x="125.7" y="112.6">C26</text>
<text x="144.8" y="111.4">C27</text>
<text x="201.2" y="113.9">GND</text>
<text x="236.7" y="113.9">GND</text>
<text x="35.3" y="119">D-</text>
<text x="100.8" y="116.4">D-</text>
<text x="100.8" y="119">OTG</text>
<text x="116.4" y="119">SYS</text>
<text x="144.8" y="116.4">10u</text>
<text x="35.3" y="124.1">D+</text>
<text x="100.8" y="124.1">STAT</text>
<text x="141.5" y="125.3">GND</text>
<text x="151.9" y="124.1">+BATT</text>
<text x="100.8" y="126.6">~{PG}</text>
<text x="100.8" y="131.7">~{CE}</text>
<text x="116.6" y="131.7">BAT</text>
<text x="170.7" y="126.6">GND</text>
<text x="22.5" y="137.4" transform="rotate(-90 22.5 137.4)">SHIELD</text>
<text x="30.1" y="137.4" transform="rotate(-90 30.1 137.4)">GND</text>
<text x="100.8" y="136.8">ILIM</text>
<text x="114.9" y="136.8">REGN</text>
<text x="191.1" y="134.2">VCC</text>
<text x="100.8" y="139.3">ICHG</text>
<text x="100.8" y="141.8">VSET</text>
<text x="129.1" y="143.5" transform="rotate(-90 129.1 143.5)">R38</text>
<text x="166.4" y="143.1">SW_SPDT_312</text>
<text x="166.4" y="140.6">SW8</text>
<text x="196.4" y="143.5" transform="rotate(-90 196.4 143.5)">R39</text>
<text x="205.3" y="143.5" transform="rotate(-90 205.3 143.5)">R40</text>
<text x="211.7" y="143.5" transform="rotate(-90 211.7 143.5)">1k</text>
<text x="214.2" y="143.5" transform="rotate(-90 214.2 143.5)">R41</text>
<text x="100.8" y="149.5">PMID</text>
<text x="117.8" y="149.5">TS</text>
<text x="126.6" y="144.1" transform="rotate(-90 126.6 144.1)">10k</text>
<text x="193.9" y="144.1" transform="rotate(-90 193.9 144.1)">22k</text>
<text x="202.8" y="144.1" transform="rotate(-90 202.8 144.1)">10k</text>
<text x="27.2" y="150.7">GND</text>
<text x="94" y="153.3">C31</text>
<text x="111.4" y="150.6" transform="rotate(-90 111.4 150.6)">GND</text>
<text x="134.6" y="153.6">TH1</text>
<text x="142.2" y="152">C29</text>
<text x="149.9" y="152">C30</text>
<text x="162.6" y="152.7">BT1</text>
<text x="162.6" y="155.2">Battery_Cell</text>
<text x="188" y="150.7">D9</text>
<text x="188" y="153.3">LED</text>
<text x="196.9" y="153.3">LED</text>
<text x="196.9" y="150.7">D10</text>
<text x="205.7" y="153.3">LED</text>
<text x="205.7" y="150.7">D11</text>
<text x="72" y="156.2" transform="rotate(-90 72 156.2)">1k</text>
<text x="74.5" y="156.2" transform="rotate(-90 74.5 156.2)">R43</text>
<text x="77.1" y="156.2" transform="rotate(-90 77.1 156.2)">1k</text>
<text x="79.6" y="156.2" transform="rotate(-90 79.6 156.2)">R44</text>
<text x="82.1" y="157.5" transform="rotate(-90 82.1 157.5)">470R</text>
<text x="84.7" y="156.2" transform="rotate(-90 84.7 156.2)">R45</text>
<text x="87.2" y="157.5" transform="rotate(-90 87.2 157.5)">470R</text>
<text x="89.8" y="156.2" transform="rotate(-90 89.8 156.2)">R46</text>
<text x="94" y="158.3">10u</text>
<text x="134.6" y="156.1">NTC</text>
<text x="142.2" y="157.1">10u</text>
<text x="149.9" y="157.1">10u</text>
<text x="191" y="159.6">GND</text>
<text x="199.9" y="159.6">GND</text>
<text x="208.8" y="159.6">GND</text>
<text x="108.5" y="168.5">GND</text>
</g>
<g font-size="1.8" fill="#a90000">
<text x="70.4" y="25.1">5</text>
<text x="90.7" y="25.1">6</text>
<text x="226.6" y="25.1">1</text>
<text x="248.9" y="25.1">23</text>
<text x="70.4" y="30.2">1</text>
<text x="70.4" y="32.8">2</text>
<text x="90.7" y="30.2">3</text>
<text x="90.7" y="32.8">4</text>
<text x="226" y="30.2">19</text>
<text x="226" y="35.3">20</text>
<text x="248.9" y="30.2">24</text>
<text x="249.5" y="35.3">5</text>
<text x="69.8" y="41.7">10</text>
<text x="90.7" y="41.7">7</text>
<text x="90.7" y="39.1">9</text>
<text x="226" y="37.8">21</text>
<text x="248.9" y="37.8">18</text>
<text x="81" y="46.4" transform="rotate(-90 81 46.4)">8</text>
<text x="226" y="45.5">12</text>
<text x="226" y="42.9">15</text>
<text x="248.9" y="42.9">17</text>
<text x="248.9" y="45.5">28</text>
<text x="237.2" y="52.8" transform="rotate(-90 237.2 52.8)">3</text>
<text x="239.8" y="53.4" transform="rotate(-90 239.8 53.4)">16</text>
<text x="248.9" y="48">14</text>
<text x="156" y="78.2" transform="rotate(-90 156 78.2)">1</text>
<text x="158" y="81">2</text>
<text x="231.7" y="81">6</text>
<text x="231.7" y="83.6">7</text>
<text x="244.4" y="83.6">3</text>
<text x="244.4" y="81">4</text>
<text x="156" y="85.8" transform="rotate(-90 156 85.8)">3</text>
<text x="163.6" y="84.5" transform="rotate(-90 163.6 84.5)">1</text>
<text x="165.7" y="87.4">2</text>
<text x="163.6" y="92.1" transform="rotate(-90 163.6 92.1)">3</text>
<text x="231.7" y="93.7">2</text>
<text x="231.7" y="91.2">8</text>
<text x="244.4" y="91.2">1</text>
<text x="238.5" y="101" transform="rotate(-90 238.5 101)">5</text>
<text x="40.7" y="105.2">A4</text>
<text x="97.7" y="107.7">24</text>
<text x="98.4" y="105.2">1</text>
<text x="120.6" y="105.2">19</text>
<text x="40.6" y="112.8">B5</text>
<text x="40.7" y="110.2">A5</text>
<text x="98.4" y="112.8">3</text>
<text x="120.6" y="112.8">21</text>
<text x="40.7" y="117.9">A7</text>
<text x="98.4" y="115.3">4</text>
<text x="98.4" y="117.9">6</text>
<text x="120.6" y="117.9">15</text>
<text x="40.7" y="122.9">A6</text>
<text x="98.4" y="122.9">5</text>
<text x="98.4" y="125.5">7</text>
<text x="98.4" y="130.6">9</text>
<text x="120.6" y="130.6">13</text>
<text x="98.4" y="135.6">8</text>
<text x="120.6" y="135.6">22</text>
<text x="161" y="137.9" transform="rotate(-90 161 137.9)">2</text>
<text x="21.3" y="142.3" transform="rotate(-90 21.3 142.3)">S1</text>
<text x="29" y="142.2" transform="rotate(-90 29 142.2)">A1</text>
<text x="97.7" y="138.2">10</text>
<text x="97.7" y="140.7">12</text>
<text x="97.7" y="148.3">23</text>
<text x="120.6" y="148.3">11</text>
<text x="158.5" y="145.5" transform="rotate(-90 158.5 145.5)">3</text>
<text x="163.6" y="145.5" transform="rotate(-90 163.6 145.5)">1</text>
<text x="110.2" y="153.7" transform="rotate(-90 110.2 153.7)">17</text>
</g>
<g font-size="1.8" fill="#009600">
<text x="217.2" y="27.5">R11</text>
<text x="263" y="25">100n</text>
<text x="268" y="35.2">12V_T</text>
<text x="259.1" y="80.9">3V3_T</text>
</g>
<g font-size="1.8" fill="#725600">
<text x="153.9" y="47.9">V_SENSE</text>
<text x="153.9" y="44">I_SENSE</text>
<text x="189.4" y="106.3">PWR_BTN</text>
<text x="189.4" y="111.4">PWR_PIN</text>
<text x="56.6" y="124.1">CHG_STAT</text>
</g>
<g font-size="1.8" fill="#aaa">
<text x="168.2" y="95">2</text>
<text x="175.8" y="95">3</text>
<text x="172.5" y="102.3" transform="rotate(-90 172.5 102.3)">1</text>
</g>
<g font-size="1.8" fill="#989898">
<text x="173.9" y="101.2">Q3</text>
<text x="176.9" y="97.4">SI2301</text>
<text x="181.5" y="101.2">D7</text>
<text x="164.7" y="105.3" transform="rotate(-90 164.7 105.3)">200k</text>
<text x="167.2" y="104.1" transform="rotate(-90 167.2 104.1)">R36</text>
<text x="179.1" y="103.7">1N5819</text>
<text x="174" y="112.6">C28</text>
<text x="179.1" y="113.9">1N5819</text>
<text x="174" y="117.7">10u</text>
<text x="181.5" y="116.4">D8</text>
<text x="153.3" y="143.6" transform="rotate(-90 153.3 143.6)">R37</text>
<text x="155.8" y="142.3" transform="rotate(-90 155.8 142.3)">0R</text>
<text x="126.6" y="155.5" transform="rotate(-90 126.6 155.5)">22k</text>
<text x="129.1" y="154.9" transform="rotate(-90 129.1 154.9)">R42</text>
</g>
<g font-size="1.8" fill="#0f0f0f">
<text x="88.9" y="112.7">CHG_D+</text>
<text x="88.9" y="115.2">CHG_D-</text>
<text x="201.6" y="138.4" transform="rotate(-90 201.6 138.4)">12V_T</text>
<text x="210.5" y="138.4" transform="rotate(-90 210.5 138.4)">3V3_T</text>
</g>
</svg>
